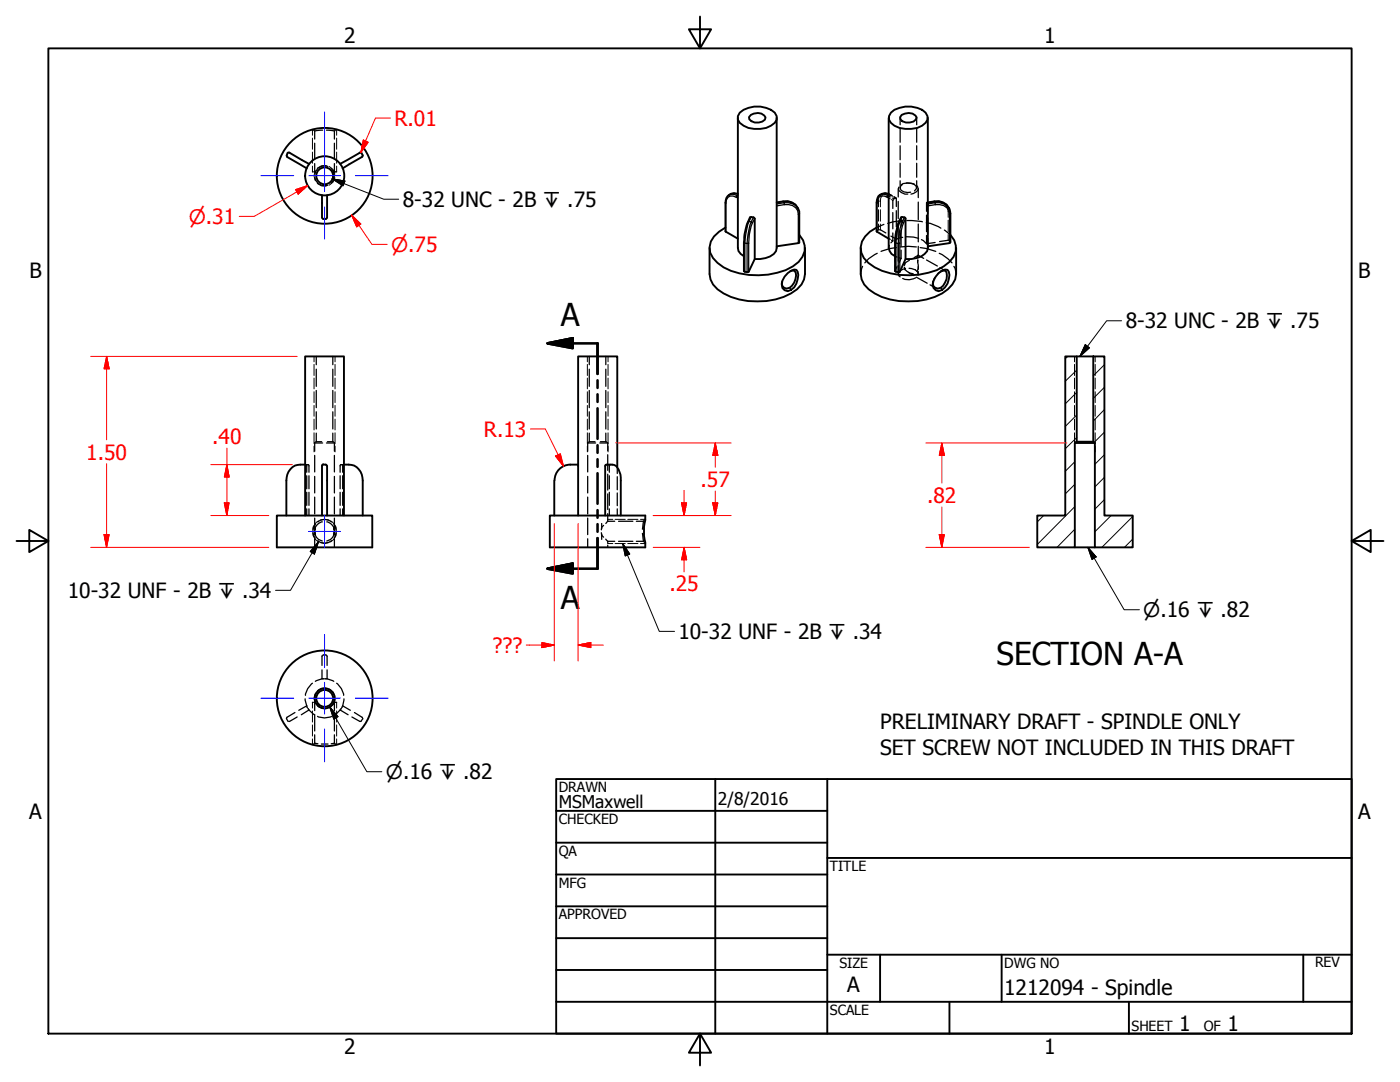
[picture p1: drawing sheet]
<svg xmlns="http://www.w3.org/2000/svg" width="279mm" height="216mm" viewBox="0 0 279 216" stroke-linecap="round" stroke-linejoin="round" font-family="sans-serif">
<!-- layer: Hidden (ANSI) -->
<g fill="none" stroke="#000" stroke-width=".25">
<path d="M62.4 34.3h.1M62.4 25.8l.1 .2M62.7 26l.1 .2M62.7 34.3h.2M62.8 32.6v1.7l.1 .1M62.8 26.2v1.5M62.8 28.6v3.2M62.9 35.5a1.87 1.87 0 0 0 2.5 1.5M64.4 26l-1.6 .2M65.2 26l1.5 .2M65.4 33.2a1.92 1.92 0 0 0-2.5 1.5M66.1 33.6a2.07 2.07 0 0 1 0 3"/>
<path d="M66.6 34.3h.2M66.7 34.3l-.1 .1M66.7 34.3h.1M66.7 26.2v1.5M66.7 28.6v3.2M66.7 32.6v1.7M66.9 26l-.2 .2M67 34.3h.2M67.1 25.8l-.1 .2M178.5 39.6l-.1 .1M178.7 39.5l-.1 .1M178.9 39.6v1.6"/>
<path d="M179.3 37.7v1.6M179.4 37.3v.7l1.2 .7h.6M179.6 23.5v1.4M179.6 25.6v2.8M179.6 29.1v2.8M179.6 32.6v2.8M179.6 36.1v1.4M180.1 36.8l-.3 .3-.2 .4a1.67 1.67 0 0 0 2.1 .9M180.8 36.6a2.19 2.19 0 0 1 2.1 .6v.5l-.4 .4M182.4 36.7a2.94 2.94 0 0 0-2.6 .2M182.9 37l.4 .8-.4 .4-1.1 .5M182.9 23.5v1.4"/>
<path d="M182.9 25.6v2.8M182.9 29.1v2.8M182.9 32.6v2.8M182.9 36.1v1.4M183.3 37.7v1.7M172.1 53.1l-.3 1.6M175.1 50.5l-1.7 1.1-.8 .9M175.1 46h-.1M175.3 45.8l-.1 .1M175.7 45.8l1.1 .7M176.4 44.8l-1.5 .6M177.4 47.6l.3 .2"/>
<path d="M177.5 49l-.1 .5M177.8 47.1l1.1 .6M177.9 47.9l.3 .2M178.2 40v1.6M178.2 42.4v3.3M178.2 46.5v1.6M178.2 48.1l-.4 .4M178.6 51.1l.4 .2M178.9 49.4l-1.3 .2-1.8 .6M178.9 42v3.3M178.9 46.1v1.6M179 53.2l-.4 .8"/>
<path d="M179.3 40.2v3.4M179.3 44.4v3.5M179.3 48.7v3.4M179.3 53v1.7M179.4 51.4l.4 .2M179.7 49.3l1.6-.2 1.6 .2M179.8 43.4v1.7M179.8 45.9v3.2M179.8 49.9v1.7M179.8 51.6l-.3 .8M180.1 47.4l-1.2 .3M180.2 44l-2 .3-1 .3"/>
<path d="M180.5 53.3l.1 .5M180.6 53.8a2.11 2.11 0 0 0 1.6 .8M180.6 52.5l-.1 .5M180.6 52.5l-.1 .4M180.7 53.6l-1.1 .4-.3 .5 .1 .6 .2 .1M180.8 47.2l1.5 .1 1 .3M181 44l3.1 .3M181.3 54.4l1.1 .6M181.4 53.5a1.46 1.46 0 0 1 1.8 1.4M181.5 51.9l-.9 .6M182.8 55.4a2.82 2.82 0 0 1-2.7 .2M182.9 55.3l2.1 1.2"/>
<path d="M183.1 52.3a1.98 1.98 0 0 1-.1 1.9M183.1 51l.2-.1-.9 .5M183.1 51l.1 .4M183.1 51v.4M183.1 51.9v.4M183.2 51.9l-.1 .4M183.3 49.1v1.8l1 .7M183.3 40.3v3.5M183.3 44.7v3.6M183.3 53.2v.5M183.3 54.2v.5M183.6 49.4l1.3 .2 1.9 .6"/>
<path d="M183.9 47.8l1 .8M184.8 44.4l.9 .2 2.1 .9M184.9 51.9l2.2 1.2M184.9 40.5v1.7M184.9 42.9v3.3M184.9 47v1.6M185 40.4v.1M185 40.6l.1 .1M185.2 49.1h.1M185.2 41.1v1.6M185.2 43.5v3.2M185.2 47.6v1.7"/>
<path d="M185.2 49.3v.2M185.6 56.8l1.1 .7M186.2 56.3h.1M186.6 55.4l-.4 .7M186.6 48.4l-1.7 .2M187.5 50.5l1.7 1.1 .8 .9M187.6 53.4l1.1 .6M187.7 54.2l.1-.1-.7 .6M188 54l-.1 .1M188.5 45.9l1.2 1M189.2 47.9l-1.7 .3M189.5 48.1h.1"/>
<path d="M189.6 48.2l.1 .1M190.4 53.1l.2 .5 .2 1.1M63.1 71.1v1.7M63.1 73.7v3.4M63.1 77.9v3.4M66.4 71.1v1.7M66.4 73.7v3.4M66.4 77.9v3.4M117.6 71.1v1.7M117.6 73.7v3.4M117.6 77.9v3.4M120.9 71.1v1.7"/>
<path d="M120.9 73.7v3.4M120.9 77.9v3.4M60.9 92.7h.1M61.2 92.7h.1M61.2 92.8v1.4M61.2 94.9v2.6M61.2 98.2v2.6M61.3 92.7l-.1 .1M61.5 92.7l.1 .1M61.7 92.8v1.4M61.7 94.9v2.6M61.7 98.2v2.6"/>
<path d="M62.8 88.4h1.6M62.8 88.4v1.6M62.8 90.9v3.3M62.8 95.1v3.3M62.8 99.2v3.4M62.9 88.3l-.1 .1M63.1 88.1h1.1M63.1 82.2v3.4M63.1 86.4v1.7M63.1 88.1l-.1 .1M65.2 88.4h1.5M65.3 88.1h1.1"/>
<path d="M66.4 82.2v3.4M66.4 86.4v1.7M66.4 88.1l.1 .1M66.7 88.3v.1M66.7 88.4v1.6M66.7 90.9v3.3M66.7 95.1v3.3M66.7 99.2v3.4M67.9 92.8v1.4M67.9 94.9v2.6M67.9 98.2v2.6M68.1 92.7l-.2 .1"/>
<path d="M68.2 92.7h.2M68.3 92.7v.1M68.3 92.8l.1 1.4M68.4 94.9v2.6M68.4 98.2v2.6M68.5 92.7h.1M117.3 88.4h1.6M117.3 88.4v1.6M117.3 90.9v3.3M117.3 95.1v3.3M117.3 99.2v3.4M117.4 88.3l-.1 .1"/>
<path d="M117.6 88.1h1.1M117.6 82.2v3.4M117.6 86.4v1.7M117.6 88.1l-.1 .1M119.7 88.4h1.6M119.8 88.1h1.1M120.9 82.2v3.4M120.9 86.4v1.7M120.9 88.1l.1 .1M121.2 88.3l.1 .1M121.3 88.4v1.5M121.3 90.7v3.2"/>
<path d="M121.3 94.6v3.2M121.3 98.6v3.1M121.4 92.7h.1M121.6 92.8v1.4M121.6 94.9v2.6M121.6 98.2v2.6M123.2 93.2v1.3M123.2 95.1v2.6M123.2 98.4v2.5M61.2 101.5v1.4M61.7 101.5v1.4M62.8 103.4v3.3"/>
<path d="M62.8 107.5v1.7M62.9 106.3v.5M62.9 104.6a2.09 2.09 0 0 0 0 2.8M62.9 106.8a1.82 1.82 0 0 0 1.4 1.1M62.9 105.2v.5M63.4 107.9a2.09 2.09 0 0 0 2.8 0M63.4 104.1a2.09 2.09 0 0 1 2.8 0M64.3 104.1a1.91 1.91 0 0 0-1.4 1.1M65.2 104.1a1.91 1.91 0 0 1 1.4 1.1M66.6 106.8a1.82 1.82 0 0 1-1.4 1.1M66.6 105.2l.1 .5M66.6 105.2v.5"/>
<path d="M66.6 106.3v.5M66.7 104.6a2.32 2.32 0 0 1 0 2.8M66.7 106.3l-.1 .5M66.7 103.4v3.3M66.7 107.5v1.7M67.9 101.5v1.4M68.4 101.5v1.4M117.3 103.4v3.3M117.3 107.5v1.7M120 106.3l.1 .5 .4 .4M120.1 104.5v1M120.1 106.6v1"/>
<path d="M120.5 104.8l-.4 .4-.1 .5M120.9 107.6l.4 .4M121.3 104l-.4 .5M121.3 108h1.4M121.3 104h1.4M121.3 102.5v1.5M121.3 108v.4M121.3 108.8v.4M121.6 101.5v1.4M123.2 101.5v1.4M123.4 108h2.9M123.4 104h2.9"/>
<path d="M127 108h1.4M127 104h1.4M128.2 106.4l.2 1.6M128.4 104l-.2 1.6M128.4 108l.1 .1M128.5 103.9l-.1 .1M128.7 108.3l.1 .1M128.8 103.6l-.1 .2M60.9 139.4l.3 1.4M62.4 136.3a3.6 3.6 0 0 0-1.4 2.4M64.3 135.4h.1M64.3 135.4l-1.4 .6"/>
<path d="M64.3 133.7v1.7M64.3 130.8v2M64.5 135.4h.2M64.7 130.7h-.2M64.8 130.7h.4M64.8 135.4h.3M65.2 135.4h.1M65.2 130.8l.1 2M65.3 135.4l1.3 .6M65.3 133.7v1.7M67.2 136.3a3.6 3.6 0 0 1 1.4 2.4M68.6 139.4l-.2 1.4"/>
<path d="M57.1 143.3l.2 .3M57.3 143.7l.2 .3M58.9 142.2l-1.7 1M59.3 143.1l-1.6 .9M61.2 140.8v.1M61.2 140.8l-1.6 .9M61.3 141v.2M61.5 141.4l.1 .1M61.6 141.6l.1 .1M61.7 141.7l1 .9M61.7 141.7l-1.6 .9M62.4 140.1h.1"/>
<path d="M62.5 148.5l-.1 .1M62.7 140.1h.2M62.8 148.3l.6 .1M62.8 140.1v1.7M62.8 142.6v3.3M62.8 146.6v1.7M62.8 148.3l-.1 .1M62.9 140.1h.1M63.4 142.9a3.2 3.2 0 0 0 2.8 0M64.1 148.5h1.4M66.6 140.1h.1M66.6 140.1h.2"/>
<path d="M66.7 148.3l-.6 .1M66.7 140.1h.1M66.7 140.1v1.7M66.7 142.6v3.3M66.7 146.6v1.7M66.7 148.3l.2 .1M67 148.5l.1 .1M67 140.1h.2M67.9 141.7l-1.1 .9M67.9 141.7l1.6 .9M67.9 141.6v.1M68.1 141.4l-.1 .1"/>
<path d="M68.3 141l-.1 .2M68.4 140.8l-.1 .1M68.4 140.8l1.5 .9M70.2 143.1l1.7 .9M70.7 142.2l1.6 1M72.2 143.7l-.2 .3M72.4 143.3l-.1 .3"/>
</g>
<!-- layer: Hidden Narrow (ANSI) -->
<g fill="none" stroke="#000" stroke-width=".2">
<path d="M62.4 25.8v1.2M62.4 27.6v2.2M62.4 30.4v2.2M62.4 33.1v1.2M63 34.1a1.68 1.68 0 0 0 0 2M63.3 36.5a1.69 1.69 0 0 0 1.9 .6M65.2 33.1a1.69 1.69 0 0 0-1.9 .6M65.7 33.2a1.75 1.75 0 0 1 1.1 1.6M66.8 35.4a1.75 1.75 0 0 1-1.1 1.6M67.2 25.8v1.2M67.2 27.6v2.2M67.2 30.4v2.2"/>
<path d="M67.2 33.1v1.2M175.1 39.8l-.1 .5M175.4 39.6l-.1 .5h.2M175.6 38.9l-.3 .3M176 38.7l-.4 .4M176.1 39l-.3 .5-.1 .6M176.6 38.7l1.1 .2M177.4 39.1l.3 .2M177.4 39.5l.3 .2M177.4 38.7v.1M177.4 38.9v.1M177.5 38.9h.2"/>
<path d="M177.5 38.8l.4 .3M177.7 38.9h.1M177.7 38.9l.4 .3M177.9 39.8l.3 .2M178.1 39.5l.3 .2M178.3 39.3l.4 .2M178.5 39.4l.4 .2M174.9 40.4h.1M175 40.3v.1M175 40.4v.2M175.1 40.3h-.1M175.2 40.2l.1-.1v1.2"/>
<path d="M175.3 41.8v2.3M175.3 44.7v1.1M175.6 40.1h.1M175.7 40.1v1.2M175.7 41.8v2.3M175.7 44.7v1.1M178.6 48.3v.1M178.6 48.3v1.2M178.6 50v2.3M178.6 52.9v1.1M178.7 47.5l-.1 .8M179 45.5l-.2 1.6"/>
<path d="M179.4 44.3h.1M179.4 44.3l-.3 .8M179.5 44.1l-.1 .2M179.8 43.4l-.2 .4M185 40.4h.1M185.1 40.7h.1M185.1 40.4h.1M185.2 40.7h.1M185.2 41.1h.1M185.4 40.4l-.5 .1M186.4 40.2h.1M186.4 40.3h.9l.7 .1"/>
<path d="M186.4 40.3h.1M186.4 40.3l-.5 .1M188.6 40.9l.5 .6 .1 .7M189.2 42.2h.2M189.2 42.2v1.2M189.2 43.9v2.3M189.2 46.8v1.1M189.4 41.5v.3M189.5 41.7v.3M189.5 42.3l.1 .1M189.5 42v1.5M189.5 44.1v2.3"/>
<path d="M189.5 46.9v1.2M189.6 42.3l.1 .3M189.6 42.5l.1 .1M189.7 42.6v1.2M189.7 44.3v2.3M189.7 47.2v1.1M62.7 71.1v1.1M62.7 72.7v2.2M62.7 75.4v2.2M62.7 78.2v2.1M66.9 71.1v1.1M66.9 72.7v2.2"/>
<path d="M66.9 75.4v2.2M66.9 78.2v2.1M117.2 71.1v1.1M117.2 72.7v2.2M117.2 75.4v2.2M117.2 78.2v2.1M121.3 71.1v1.1M121.3 72.7v2.2M121.3 75.4v2.2M121.3 78.2v2.1M214.4 71.1v1.1M214.4 72.7v2.2"/>
<path d="M214.4 75.4v2.2M214.4 78.2v2.1M218.6 71.1v1.1M218.6 72.7v2.2M218.6 75.4v2.2M218.6 78.2v2.1M62.7 80.9v2.2M62.7 83.6v2.2M62.7 86.4v2.1M62.7 89v1.2M66.9 80.9v2.2M66.9 83.6v2.2"/>
<path d="M66.9 86.4v2.1M66.9 89v1.2M117.2 80.9v2.2M117.2 83.6v2.2M117.2 86.4v2.1M117.2 89v1.2M121.3 80.9v2.2M121.3 83.6v2.2M121.3 86.4v2.1M121.3 89v1.2M214.4 80.9v2.2M214.4 83.6v2.2"/>
<path d="M214.4 86.4v2.1M214.4 89v1.2M218.6 80.9v2.2M218.6 83.6v2.2M218.6 86.4v2.1M218.6 89v1.2M62.4 106.4a2.14 2.14 0 0 0 1.2 1.7M63.6 103.9a2.16 2.16 0 0 0-1.2 1.8M63.9 108.3a1.88 1.88 0 0 0 1.7 0M63.9 103.8l.9-.2 .8 .2M66 103.9a2.16 2.16 0 0 1 1.1 1.8M67.1 106.4a2.14 2.14 0 0 1-1.1 1.7"/>
<path d="M121.3 108.5h1M121.3 103.6h1M122.7 108.5h2.1M122.7 103.6h2.1M125.3 108.5h2M125.3 103.6h2M127.8 108.5h1M127.8 103.6h1M63 138.4a1.68 1.68 0 0 0 0 1.9M65.2 137.4a1.69 1.69 0 0 0-1.9 .5M65.7 137.5a1.75 1.75 0 0 1 1.1 1.6M66.8 139.6a1.75 1.75 0 0 1-1.1 1.6"/>
<path d="M62.4 140.1v1.2M62.4 141.9v2.2M62.4 144.7v2.2M62.4 147.4v1.1M63.3 140.7a1.88 1.88 0 0 0 1.9 .7M67.2 140.1v1.2M67.2 141.9v2.2M67.2 144.7v2.2M67.2 147.4v1.1"/>
</g>
<!-- layer: Visible (ANSI) -->
<g fill="none" stroke="#000" stroke-width=".38">
<path d="M57.3 31.3l3.9 2.3M57.4 30.5l-.2 .6 .1 .2M57.8 30.5l-.4 .1M57.8 30.5l3.9 2.2M64.3 38.9v4.5M65.3 38.9v4.5M71.8 30.5l.4 .1M71.8 30.5l-3.9 2.2M72.1 30.5l.3 .5M72.3 31.3l-3.9 2.3M72.4 31l-.1 .3M147.3 23.5v26l.1 .6 .4 .6 .7 .4"/>
<path d="M147.6 22.5a5.5 5.5 0 0 1 7 0l.4 .7v.7a3.8 3.8 0 0 1-3.2 1.8 4.9 4.9 0 0 1-4.2-1.2l-.3-.6v-.7zM149.9 22.9a2.08 2.08 0 0 1 2.9 .5 1.68 1.68 0 0 1-2.2 1l-.6-.2-.5-.4v-.4zM155 23.5v26a2.44 2.44 0 0 1-2.2 2l-2.2 .2M177.4 23.5v26l.5 1.2 .7 .4M177.8 22.5a5.4 5.4 0 0 1 6.9 0 1.61 1.61 0 0 1-.7 2.6 5.6 5.6 0 0 1-6.2-.6l-.4-.6v-.7zM180 22.9a2.16 2.16 0 0 1 2.9 .5 1.68 1.68 0 0 1-2.1 1l-.7-.2-.4-.4-.1-.4zM185.2 23.5v26a2.62 2.62 0 0 1-2.3 2l-1 .2h-1.2M64.3 43.5l.2 .2M65.2 43.5l-.2 .2h-.5M141.6 49.5v5.2a4.6 4.6 0 0 0 2.8 3.8 15.1 15.1 0 0 0 13.5 0 4.6 4.6 0 0 0 2.8-3.8v-5.2M144.8 45.4a5.1 5.1 0 0 0-3.2 3.9 4.8 4.8 0 0 0 2.8 4 15.1 15.1 0 0 0 13.8-.2 4.1 4.1 0 0 0 2.1-5.2l-.8-1M144.8 46.2l2.5 1.4"/>
<path d="M148.7 54.2l.4 .1M149.9 43.3l.5 .1M150.6 43.6v8.1l-1.2 2.5M159.3 48.5l-4.3 .6M171.8 49.5v5.2a4.6 4.6 0 0 0 2.8 3.8 15.1 15.1 0 0 0 13.4 0 5 5 0 0 0 2.8-3.8v-5.2M174.9 45.4a5.1 5.1 0 0 0-3.1 3.9 4.5 4.5 0 0 0 2.8 4 14.9 14.9 0 0 0 13.7-.2 4.1 4.1 0 0 0 2.1-5.2l-.7-1M175 46.2l2.4 1.4M178.8 54.2l.5 .1M180 43.3l.5 .1M180.7 43.6v8.1l-1.1 2.5M189.5 48.5l-4.3 .6M212.6 71.1h2.3v17l-.4 .3v20.8h-7.5v-6.3h5.6z"/>
<path d="M214.9 71.1h3.3M218.2 71.1h2.2v31.8h5.7v6.3h-7.6v-20.8l-.3-.3zM60.9 92.7a3 3 0 0 0-3.8 3.2v7M64.5 92.7h.5l.2 .2M64.5 92.6l-.2 .3v10M65.3 93v9.9M68.6 92.7a3 3 0 0 1 3.8 3.2v7M110.6 95.9v7M115.4 92.7a4.3 4.3 0 0 0-3.8 .9 3.1 3.1 0 0 0-.9 2.3M115.4 92.7v10.2M115.4 92.7v-21.6h7.8v22.1M214.5 88.4h4"/>
<path d="M214.9 88.1h3.3M55.2 102.9h19.1v6.3h-19.1zM60.9 102.9v-31.8h7.7v31.8M109.7 102.9h19.1v.7a11.3 11.3 0 0 0 0 4.8v.8h-19.1zM120.8 102.9v-10.1a2.26 2.26 0 0 1 2.4 .5l.2 .4a3.8 3.8 0 0 1 .5 2.2v7M214.5 109.2h4"/>
<circle cx="64.8" cy="35.1" r="1.68"/>
<circle cx="64.8" cy="35.1" r="3.9"/>
<circle cx="64.8" cy="35.1" r="9.6"/>
<circle cx="64.8" cy="139.4" r="1.68"/>
<circle cx="64.8" cy="139.4" r="2"/>
<circle cx="64.8" cy="139.4" r="9.6"/>
</g>
<!-- layer: Visible Narrow (ANSI) -->
<g fill="none" stroke="#000" stroke-width=".25">
<path d="M145.5 38.9l1.1-.1 .5 .3-.2 .3a1.28 1.28 0 0 0-1.4-.2 1.28 1.28 0 0 0-.7 1.4M145.9 38.7l.6-.2 .8 .2M146.9 39.4l.4 .1M147.3 39l-.2 .1h.2M175.6 38.9l1.1-.1 .5 .3-.1 .3a1.27 1.27 0 0 0-1.5-.2 1.27 1.27 0 0 0-.6 1.4M176 38.7l.7-.2 .7 .2M177.1 39.4l.3 .1M177.4 39l-.2 .1h.2M144.8 40.4v.2M144.8 40.6v5.6M149.1 48.6l-.4-.1v5.7M149.1 48.6v5.7"/>
<path d="M149.4 48.5l-.3 .1M149.4 48.5l.1-1.7 .7-2.4-.3-.1-.6 2.4-.2 1.9M149.4 48.5v5.7M149.5 44.2l-.7 2.5-.1 1.8-.2-.1M149.5 44.2l-.2 .1M149.9 43.3l-.4 .9M150.4 43.4l-.5 .9-.4-.1M150.6 43.6l-.4 .8M155 40.4l1.3-.2 .2 .2M156.3 40.2a2.87 2.87 0 0 1 2.9 1.3M156.5 40.4v.4M156.5 40.4a2.72 2.72 0 0 1 2.8 1.3"/>
<path d="M156.5 40.4l-1.5 .3M156.5 40.8a2.21 2.21 0 0 1 2.8 2M156.5 40.8l-1.5 .3M157.6 57.4l.3 .4M159.3 42.8v5.7M159.5 42.6l-.2 .2M174.9 40.4l.1 .2M175 40.6v5.6M179.3 48.6l-.5-.1v5.7M179.3 48.6v5.7M179.6 48.5l-.3 .1M179.6 48.5l.1-1.7 .6-2.4-.2-.1a10.6 10.6 0 0 0-.8 4.3"/>
<path d="M179.6 48.5v5.7M179.6 44.2a10.6 10.6 0 0 0-.8 4.3l-.2-.1M179.6 44.2l-.2 .1M180 43.3l-.4 .9M180.5 43.4l-.4 .9-.5-.1M180.7 43.6l-.4 .8M185.2 40.4l1.3-.2 .1 .2M186.4 40.2a2.94 2.94 0 0 1 3 1.3M186.6 40.4l.1 .4M186.6 40.4a2.85 2.85 0 0 1 2.9 1.3M186.6 40.4l-1.4 .3M186.7 40.8a2.21 2.21 0 0 1 2.8 2"/>
<path d="M186.7 40.8l-1.5 .3M187.8 57.4l.2 .4M189.5 42.8v5.7M189.7 42.6l-.2 .2"/>
</g>
<g fill="none" stroke="#000" stroke-width=".38">
<path d="M147.3 38.7a1.8 1.8 0 0 0-2.5 1.7v5.8M177.4 38.7a1.73 1.73 0 0 0-2.5 1.7l.1 5.8M149.4 54.2l-.3 .1M149.9 43.3l-.2 .1a11.8 11.8 0 0 0-1.2 5v5.7l.2 .1M150.4 43.4l.2 .2M155 40.4l1.3-.2a2.55 2.55 0 0 1 3.2 2.4v5.9h-.2M157.2 54.5l1.3-.7h.4l.3 .4a3.2 3.2 0 0 1-2 3.9 1.37 1.37 0 0 1-1.1-2.1l.5-.8zM157.7 54.1l.9-.1a2.33 2.33 0 0 1-.5 3l-.5 .4-.6 .2a1.07 1.07 0 0 1-.9-1.4M179.6 54.2l-.3 .1M180 43.3l-.2 .1a11.8 11.8 0 0 0-1.2 5v5.7l.2 .1M180.5 43.4l.2 .2M185.2 40.4l1.2-.2a2.55 2.55 0 0 1 3.3 2.4v5.7l-.2 .2"/>
<path d="M187.3 54.5l1.3-.7h.5l.3 .4a3.2 3.2 0 0 1-2.1 3.9 1.37 1.37 0 0 1-1-2.1zM187.8 54.1l.9-.1a2.56 2.56 0 0 1-1.6 3.6 1 1 0 0 1-.9-1.4"/>
</g>
<!-- layer: Hidden Narrow (ANSI) -->
<g fill="none" stroke="#000" stroke-width=".25">
<path d="M177.4 38.7h.1M177.6 38.8l.5 .3M178.2 39.9v.1M178.4 39.7l-.1 .1M178.4 39.2l.5 .4M178.7 39.5h.1M174.9 46.1v.1M175 46v.1M175.3 45.8h.2M175.6 45.8h.1M178.6 54v.1M179.8 43.4h.1"/>
<path d="M184.9 40.4h.1M185 40.4l-.1 .1M185.1 41l.1 .1M185.1 40.7v.1M185.1 40.4h.1M189.2 47.9h.2M189.5 48v.1M189.7 48.3h.1"/>
</g>
<!-- layer: Section Line (ANSI) -->
<path d="M109.3 68.5l5-1v2zM109.3 68.5h10v6.1M119.3 75.9v1.5M119.3 78.7v1.5M119.3 81.5v6.1M119.3 88.8v1.6M119.3 91.6v1.6M119.3 94.4v6.1M109.3 113.5l5-1v1.9zM119.3 101.8v1.5M119.3 104.6v1.5M119.3 107.4v6.1h-10" fill="none" stroke="#000" stroke-width=".51"/>
<path d="M109.3 68.5l5-1zM109.3 68.5l5-1v2zM109.3 113.5l5-1zM109.3 113.5l5-1v1.9z" fill="#000" stroke="#000" stroke-width=".51"/>
<!-- layer: Border (ANSI) -->
<path d="M9.7 9.7h260v196.5h-260zM139.7 3.3v6.4l-2.2-3.9h4.4l-2.2 3.9M3.3 107.9h6.4l-3.9-2.2v4.5l3.9-2.3M269.7 107.9l3.9 2.3v-4.5l-3.9 2.2h6.4M139.7 206.2l2.2 3.9h-4.4l2.2-3.9v6.4" fill="none" stroke="#000" stroke-width=".38"/>
<!-- layer: Title (ANSI) -->
<g fill="none" stroke="#000" stroke-width=".38">
<path d="M111 155.4h158.7v50.8h-158.7zM142.7 155.4v50.8M165.1 155.4v50.8M111 161.8h54.1M111 168.1h54.1M111 174.5h54.1M165.1 171.2h104.6M111 180.8h54.1M111 187.2h54.1M111 193.5h54.1M111 199.9h158.7M165.1 190.5h104.6"/>
<path d="M175.6 190.5v9.4M189.5 199.9v6.3M199.9 190.5v9.4M225.3 199.9v6.3M260.1 190.5v9.4"/>
</g>
<!-- layer: Hatch (ANSI) -->
<g fill="none" stroke="#000" stroke-width=".2">
<path d="M213.1 71.1l-.5 .5M214.9 78.3l-2.3 2.3M214.9 73.9l-2.3 2.2M220.4 77.3l-2.2 2.2M220.4 72.8l-2.2 2.2M214.5 96.6l-1.9 2M214.5 92.1l-1.9 1.9M214.9 87.3l-2.3 2.2M214.9 82.8l-2.3 2.3M220.4 90.7l-1.9 1.9M220.4 86.2l-2 2.1M220.4 99.7l-1.9 1.9"/>
<path d="M220.4 95.2l-1.9 2M220.4 81.7l-2.2 2.3M208.3 102.9l-1.3 1.2M214.5 105.6l-3.6 3.6M214.5 101.1l-7.5 7.5M221.7 102.9l-3.2 3.2M226.1 107.6l-1.7 1.6M226.1 103.1l-6.2 6.1"/>
</g>
<!-- layer: Dimension (ANSI) -->
<g fill="none" stroke="#f00" stroke-width=".2">
<path d="M59 37.8l2.4-.8-1.9 1.7zM61.4 37l-10.7 6.2h-2.9M72.5 27.9l1 .5-1.5 2.1zM77.9 23.6h-3l-2.9 6.9M70.2 42.9l1.8 1.8-.8 .6zM70.2 42.9l4 5.9h3.1M18.1 71.1h41.2M21.3 71.1l.5 2.5h-1zM21.3 71.1v16.7M21.3 92.5v16.7M42.1 92.7h16.3M45.3 92.7l.4 2.5h-.9z"/>
<path d="M45.3 89.4v13.5M105.9 85.6h2.9l3.7 7.4M110.9 91l.9-.4 .7 2.4zM122.9 88.4h23M136.5 97.9v5M142.7 88.4l.6 2.5h-1.1zM142.7 88.4v4.8M142.7 98v4.9M184.8 88.4h28.1M188 88.4l.5 2.5h-1zM188 88.4v8M18.1 109.2h35.6"/>
<path d="M20.8 106.7h1l-.5 2.5zM42.1 102.9h11.6M44.8 100.3h.9l-.4 2.6zM110.6 104.5v27.4M115.4 104.5v27.4M130.4 109.2h9.3M130.4 102.9h15.5M136 100.3h1l-.5 2.6zM136.5 109.2l.5 2.5h-1zM136.5 109.2v4.9M142.2 100.3h1.1l-.6 2.6zM184.8 109.2h20.6"/>
<path d="M187.5 106.7h1l-.5 2.5zM188 101.2v8M105 128.7h5.6M108.1 128.2l2.5 .5-2.5 .5zM115.4 128.7l2.5-.5v1zM115.4 128.7h5"/>
</g>
<g fill="#f00" stroke="#f00" stroke-width=".2">
<path d="M187.5 106.7l.5 2.5z"/>
<path d="M187.5 106.7h1l-.5 2.5z"/>
<path d="M188 88.4l.5 2.5z"/>
<path d="M188 88.4l.5 2.5h-1z"/>
<path d="M136.5 109.2l.5 2.5z"/>
<path d="M136.5 109.2l.5 2.5h-1z"/>
<path d="M136 100.3l.5 2.6z"/>
<path d="M136 100.3h1l-.5 2.6z"/>
<path d="M142.2 100.3l.5 2.6z"/>
<path d="M142.2 100.3h1.1l-.6 2.6z"/>
<path d="M142.7 88.4l.6 2.5z"/>
<path d="M142.7 88.4l.6 2.5h-1.1z"/>
<path d="M59.5 38.7l1.9-1.7z"/>
<path d="M59 37.8l2.4-.8-1.9 1.7z"/>
<path d="M20.8 106.7l.5 2.5z"/>
<path d="M20.8 106.7h1l-.5 2.5z"/>
<path d="M21.3 71.1l.5 2.5z"/>
<path d="M21.3 71.1l.5 2.5h-1z"/>
<path d="M70.2 42.9l1.8 1.8z"/>
<path d="M70.2 42.9l1.8 1.8-.8 .6z"/>
<path d="M108.1 129.2l2.5-.5z"/>
<path d="M108.1 128.2l2.5 .5-2.5 .5z"/>
<path d="M115.4 128.7l2.5-.5z"/>
<path d="M115.4 128.7l2.5-.5v1z"/>
<path d="M44.8 100.3l.5 2.6z"/>
<path d="M44.8 100.3h.9l-.4 2.6z"/>
<path d="M45.3 92.7l.4 2.5z"/>
<path d="M45.3 92.7l.4 2.5h-.9z"/>
<path d="M110.9 91l1.6 2z"/>
<path d="M110.9 91l.9-.4 .7 2.4z"/>
<path d="M72.5 27.9l-.5 2.6z"/>
<path d="M72.5 27.9l1 .5-1.5 2.1z"/>
</g>
<!-- layer: Symbol (ANSI) -->
<path d="M66.3 35.7l2.5 .4-.3 1zM66.3 35.7l10.3 4.1h3M216.6 68.8l.8 .6-1.9 1.7zM223.8 64h-2.9l-5.4 7.1M63.6 108.1l-.9 2.5-.8-.6zM63.6 108.1l-5.6 9.7h-3M124.3 108.5l1.4 2.1-.9 .3zM124.3 108.5l7.3 17.5h3M217.1 109.2l1.7 1.9-.9 .5zM217.1 109.2l7.2 12.5h3.1M65.8 141l1.6 2-.8 .5zM65.8 141l7.4 13h3" fill="none" stroke="#000" stroke-width=".2"/>
<path d="M66.3 35.7l2.5 .4zM66.3 35.7l2.5 .4-.3 1zM216.6 68.8l-1.1 2.3zM216.6 68.8l.8 .6-1.9 1.7zM63.6 108.1l-.9 2.5zM63.6 108.1l-.9 2.5-.8-.6zM124.3 108.5l1.4 2.1zM124.3 108.5l1.4 2.1-.9 .3zM217.1 109.2l1.7 1.9zM217.1 109.2l1.7 1.9-.9 .5zM65.8 141l1.6 2zM65.8 141l1.6 2-.8 .5z" fill="#000" stroke="#000" stroke-width=".2"/>
<!-- layer: Center Mark (ANSI) -->
<g fill="none" stroke="#00f" stroke-width=".2">
<path d="M52.1 35.1h6.5M61.6 35.1h6.3M64.8 22.4v6.5M64.8 31.9v6.3M70.9 35.1h6.6M64.8 41.3v6.5M61.6 106h6.3M64.8 102.9v6.3M52.1 139.3h6.5M61.6 139.3h6.3M64.8 126.6v6.6M64.8 136.1v6.4"/>
<path d="M70.9 139.3h6.6M64.8 145.5v6.5"/>
</g>
<!-- layer: Centerline (ANSI) -->
<path d="M64.8 27.4v6.8" fill="none" stroke="#00f" stroke-width=".2"/>
<g font-size="6.3">
<text x="112" y="65">A</text>
<text x="112" y="121.5">A</text>
<text x="198.9" y="132.7">SECTION A-A</text>
</g>
<g font-size="4.2">
<text x="68.7" y="8.6">2</text>
<text x="208.4" y="8.6">1</text>
<text x="80.4" y="41.3">8-32 UNC - 2B ↧ .75</text>
<text x="5.9" y="55.5">B</text>
<text x="271.1" y="55.5">B</text>
<text x="224.7" y="65.5">8-32 UNC - 2B ↧ .75</text>
<text x="13.5" y="119.3">10-32 UNF - 2B ↧ .34</text>
<text x="135.4" y="127.5">10-32 UNF - 2B ↧ .34</text>
<text x="175.6" y="145.5">PRELIMINARY DRAFT - SPINDLE ONLY</text>
<text x="175.6" y="150.6">SET SCREW NOT INCLUDED IN THIS DRAFT</text>
<text x="5.8" y="163.4">A</text>
<text x="271" y="163.4">A</text>
<text x="169.1" y="198">A</text>
<text x="200.4" y="198.6">1212094 - Spindle</text>
<text x="235.3" y="205.7">1</text>
<text x="245" y="205.7">1</text>
<text x="68.7" y="210.3">2</text>
<text x="208.4" y="210.3">1</text>
</g>
<g font-size="4.2" fill="#f00">
<text x="78.7" y="25.1">R.01</text>
<text x="42.4" y="88.6">.40</text>
<text x="96.6" y="87.1">R.13</text>
<text x="17.2" y="91.7">1.50</text>
<text x="139.8" y="97.1">.57</text>
<text x="185" y="100.3">.82</text>
<text x="133.6" y="118">.25</text>
<text x="98.3" y="130.2">???</text>
</g>
<g font-size="4" fill="#f00">
<text x="37.7" y="44.6">⌀.31</text>
<text x="78" y="50.2">⌀.75</text>
</g>
<g font-size="4">
<text x="228.2" y="123.2">⌀.16 ↧ .82</text>
<text x="77" y="155.5">⌀.16 ↧ .82</text>
</g>
<g font-size="3.5">
<text x="111.5" y="161.2">MSMaxwell</text>
<text x="143.3" y="160.7">2/8/2016</text>
</g>
<g font-size="2.8">
<text x="111.5" y="158">DRAWN</text>
<text x="111.5" y="164.4">CHECKED</text>
<text x="111.5" y="170.8">QA</text>
<text x="165.6" y="173.7">TITLE</text>
<text x="111.5" y="177.1">MFG</text>
<text x="111.5" y="183.5">APPROVED</text>
<text x="167.5" y="193.1">SIZE</text>
<text x="200.4" y="193.1">DWG NO</text>
<text x="262.4" y="193">REV</text>
<text x="165.6" y="202.5">SCALE</text>
<text x="225.8" y="205.7">SHEET</text>
<text x="240.2" y="205.7">OF</text>
</g>
</svg>
